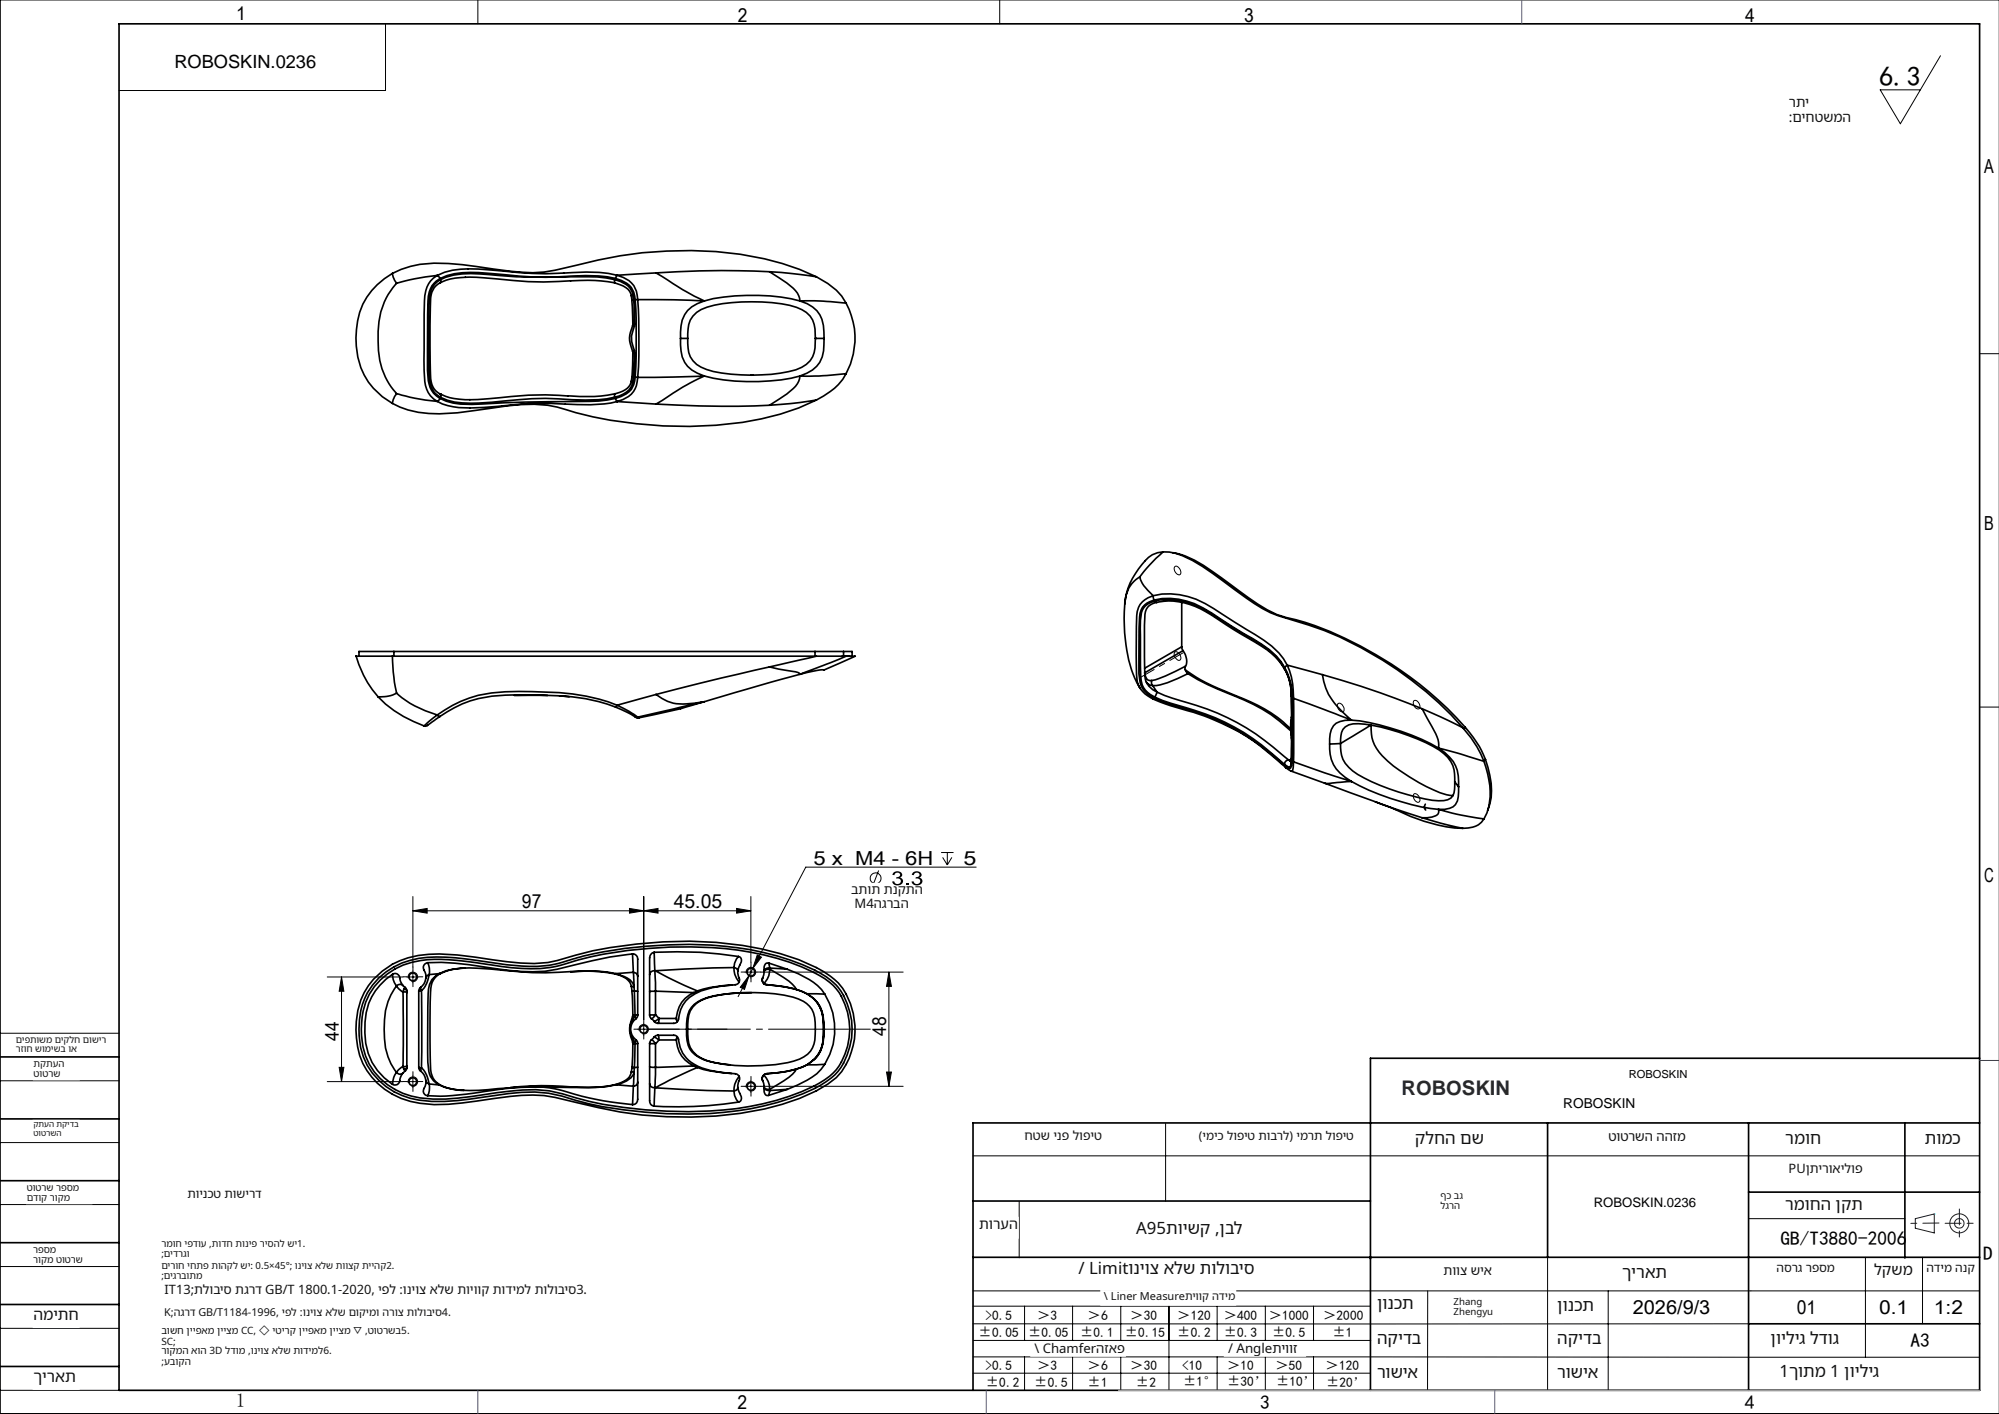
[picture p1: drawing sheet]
<svg xmlns="http://www.w3.org/2000/svg" width="420mm" height="297mm" viewBox="0 0 420 297" stroke-linecap="round" stroke-linejoin="round" font-family="sans-serif">
<g fill="none" stroke="#000" stroke-width=".21">
<path d="M100.4 0v5M210 0v5M420 0h-419.9v297h419.9M81 5v14h-56M407.7 11.7l-8.4 14.3-4.3-7.1h8.5M415.9 74.3h4.1M246.8 119.1a1 1 0 0 1 1.3 1v.1a.5 .5 0 0 1-.4 .6 .5 .5 0 0 1-.6-.4l-.4-.8zM246.8 137a1.04 1.04 0 0 1 1.3 1.2l-.1 .3a.59 .59 0 0 1-.6 .2 .59 .59 0 0 1-.4-.4l-.3-.8zM281.1 147.8a1.12 1.12 0 0 1 1.3 1.5 .85 .85 0 0 1-1.3-.7zM297 147.2a1.11 1.11 0 0 1 1.3 1.5 .83 .83 0 0 1-1.3-.7zM415.9 148.5h4.1M197.7 179.1h2.6"/>
<path d="M199 179.1v2.6M297 166.8a1 1 0 0 1 1.3 1.1v.4a.7 .7 0 0 1-.8 .1 .7 .7 0 0 1-.4-.6l-.2-.5zM86.7 191.3l3-.5v1zM86.7 191.3h71.1M86.7 188.3v14.8M132.3 190.8l3 .5-3 .5zM135.3 191.3l3-.5v1zM135.3 188.3v25.8M154.8 190.8l3 .5-3 .5zM157.8 188.3v13.8M184.6 182.8l-1.3 3.3M198 180.1l1 1.6"/>
<path d="M200 180.1l-1 1.6M205.1 182.1h-35.8l-14.2 27.2M0 217h25M68.8 205.2h15.9M71.8 205.2v22M71.8 205.2l.4 3h-.9zM85.5 205.2h2.5M85.8 205.5a1.01 1.01 0 0 1 .8-1.3 1.01 1.01 0 0 1 1.1 1.1 1.01 1.01 0 0 1-1.2 .9M86.7 203.9v2.5M134 216.2h2.5M134.3 216.5a1.01 1.01 0 0 1 .9-1.3 1.01 1.01 0 0 1 1.1 1.1 1.01 1.01 0 0 1-1.3 .9M135.3 214.9v2.5"/>
<path d="M156.5 204.2h2.5M156.8 204.4a1 1 0 0 1 .9-1.2 1 1 0 0 1 1.1 1.1 1 1 0 0 1-1.3 .9M157.4 204.9l-1 2.9-.9-.4zM157.8 202.9v2.6M159.1 200.6l.9 .4-1.8 2.4zM159.8 204.2h30M186.8 204.2v24M186.8 204.2l.5 3h-1zM0 227h25M0 240h25M68.8 227.2h15.9M71.3 224.2h.9l-.4 3z"/>
<path d="M85.5 227.2h2.5M85.8 227.4a1.01 1.01 0 0 1 .9-1.2 1.01 1.01 0 0 1 1.1 1.1 1.01 1.01 0 0 1-1.3 .9M86.7 226v2.5M156.5 228.2h2.5M156.8 228.5a1 1 0 0 1 .9-1.3 1 1 0 0 1 1.1 1.1 1 1 0 0 1-1.3 .9M157.8 226.9v2.5M159.8 228.2h30M186.3 225.2h1l-.5 3zM244.9 236v16.3M0 253h25M204.4 242.8h211.5M214.1 252.4v11.8"/>
<path d="M367.4 256h32.8M0 266h25M0 279h25M204.4 271.1h211.5M204.4 278.1h163M204.4 274.4h83.5M215.3 274.4v7.1M225.4 274.4v7.1M235.5 274.4v7.1M245.6 274.4v17.6M255.7 274.4v7.1M265.9 274.4v7.1"/>
<path d="M276 274.4v7.1M300 271.1l-.1 21M325.2 264.1v27.9M337.9 271.1v20.9M391.9 264.1v21M403.9 264.1v14M0 292h25M204.4 285l211.5 .1M204.4 288.4h83.5M204.5 281.5h83.5M215.3 285v7M225.4 285v7"/>
<path d="M235.5 285v7M255.7 285v7M265.9 285v7M276 285v7M287.9 292h128"/>
<circle cx="184" cy="184.5" r="1.14"/>
</g>
<g fill="none" stroke="#191924" stroke-width=".21">
<path d="M402.4 256l4-1v4l-4-1z"/>
<circle cx="411.7" cy="257" r="1"/>
<circle cx="411.7" cy="257" r="2"/>
</g>
<path d="M136.3 216.2h46.6" fill="none" stroke="#000" stroke-width=".21" stroke-dasharray="30.5 1.3 1.3 1.3" stroke-dashoffset="9.1"/>
<path d="M239.7 142.2l8.9-5.1" fill="none" stroke="#000" stroke-width=".21" stroke-dasharray="30.5 1.3 1.3 1.3" stroke-dashoffset="27.3"/>
<g fill="none" stroke="#000" stroke-width=".35">
<path d="M25 5h390.9v287h-390.9zM82.4 57.4l.2 .8 .7 1.3M82.4 57.4a20.5 20.5 0 0 1 11.8-2.1l5.9 .7a83.4 83.4 0 0 0 11.8 1.3l2.4-.2 2.3-.3a135.6 135.6 0 0 1 18.3-3.7 76.6 76.6 0 0 1 29.5 2.2l3.6 1.3 3.5 1.5M82.4 57.4a14.6 14.6 0 0 0-7.6 13.6 14.7 14.7 0 0 0 7.6 13.7M83.3 59.5a14.5 14.5 0 0 0-3.9 10.1 20.6 20.6 0 0 0 1.6 9.6l1.2 2 1.1 1.5M91.9 57.9a5.6 5.6 0 0 0-2.7 5.3l-.1 10.2a41.4 41.4 0 0 0 .3 7.6 5 5 0 0 0 2.5 3.3M91.9 57.9l.5 .6M91.9 57.9l-4.8 .7-3.8 .9M92.4 58.5a4.8 4.8 0 0 0-2.5 4.7l-.1 10.2a26 26 0 0 0 .6 8 4.5 4.5 0 0 0 2 2.3M92.6 58.7v.5a6.4 6.4 0 0 0-1.9 2.2l-.1 .5a163.1 163.1 0 0 0 0 18.3 3.5 3.5 0 0 0 1.9 2.6M92.6 58.7a14.4 14.4 0 0 1 8.2-1.2l1.9 .2a107 107 0 0 0 17.1 .4 32 32 0 0 1 9.4 .6M92.6 58.7a4.4 4.4 0 0 0-2.4 3.4 134 134 0 0 0-.1 16.5 4.9 4.9 0 0 0 2.5 4.9"/>
<path d="M97.8 58.2h2.3l4.4 .4a72.1 72.1 0 0 0 15.4 .4M97.8 58.2l-1.1 .1a9.8 9.8 0 0 0-4.2 1.1M119.9 59a31.9 31.9 0 0 1 9.3 .5M129.2 58.7v.6a9.5 9.5 0 0 1 3 1.8l.4 1M129.2 58.7a4.9 4.9 0 0 1 3.7 2.7l.1 .5M129.3 58.5a30 30 0 0 0-9.1-.5 81.1 81.1 0 0 1-16.8-.5 25 25 0 0 0-9.5 .4l-1.5 .6M129.3 58.5a5 5 0 0 1 3.8 2.8l.4 1.7M129.6 57.8a41.6 41.6 0 0 0-12.1-.4 121.3 121.3 0 0 1-17-.9h-1.9a15.8 15.8 0 0 0-6.7 1.4M129.6 57.8l-.3 .7M129.6 57.8a5.1 5.1 0 0 1 4.4 5.1M137.8 57.3l-8.2 .5M137.8 57.3l2.5 1.5a47.7 47.7 0 0 0 7.7 4.4"/>
<path d="M161.7 57.1l4.4 .3 5.4 .7M161.7 57.1l-3.2-.2a202 202 0 0 0-20.7 .4M161.7 57.1a20.1 20.1 0 0 1 5.8 4.5l.5 1 .1 .6M171.5 58.1a12.8 12.8 0 0 1 6.3 5.6M132.6 62.1l.2 1 .3-.1M132.8 63.1l.2 5h.3M132.8 79.1l-.2 1M132.8 79.1l.3 .1M132.9 73.8l.1 .4M133 74.1l-.2 5M133 68l-.1 .4M133 74.1h.3"/>
<path d="M133 61.9l-.4 .2M133 61.9l.1 1.1M133.1 63l.2 5.1M133.1 79.2l-.1 1M133.3 68.5l-.4-.2a6 6 0 0 0 0 5.6M133.3 68.5a5.6 5.6 0 0 0 0 5.2M133.3 73.7l-.4 .2M133.3 73.7v.4M133.3 74.1l-.2 5.1M133.3 68.1v.4M133.5 79.2a4.1 4.1 0 0 1-3 4.1l-1.2 .4M133.5 63l.2 3.9v7.9l-.2 4.4"/>
<path d="M133.5 79.2l.5 .1M134 62.9l.2 7.9v4l-.2 4.5M134 62.9l7.6 .1 6.4 .2M134 62.9l-.5 .1M134 79.3a5 5 0 0 1-4.4 5M143 71.1a8.6 8.6 0 0 0 1.5 5.8l.8 .8 2.7 1.3M143 71.1h1.5M144.5 71.1a5.7 5.7 0 0 1 2.8-6.1 26.5 26.5 0 0 1 10.6-1.6 25.1 25.1 0 0 1 10.6 1.6 5 5 0 0 1 2.8 5.1v1M144.5 71.1a5.9 5.9 0 0 0 1.9 5.4 11.7 11.7 0 0 0 5.2 1.8 41.1 41.1 0 0 0 15.6-.6 5.2 5.2 0 0 0 4.1-5.6v-1M148 63.2a6.1 6.1 0 0 0-5 6.6v1.3M148 79l-14 .3M148 79l-1.2 .5a80.5 80.5 0 0 0-9 5.4"/>
<path d="M148 63.2a43.3 43.3 0 0 1 20.1 0M148 79a43.3 43.3 0 0 0 20.1 0M157.8 78.8h.5M168.1 63.2a6.2 6.2 0 0 1 5 6.5v1.4M168.1 79a3.7 3.7 0 0 1-1.4 2.6l-1.4 1.2-3.6 2.3M168.1 63.2h4.8l4.9 .5M171.3 71.1h1.8M171.3 71.1h.1M173.1 71.1a8.2 8.2 0 0 1-1.5 5.8l-.9 .8-2.6 1.3M177.8 78.5l-1.5 .1a50.2 50.2 0 0 1-8.2 .4M177.8 63.7a15.4 15.4 0 0 1 0 14.8M177.8 78.5a13.1 13.1 0 0 1-6.3 5.5"/>
<path d="M83.3 82.7l1.9 .5a35.3 35.3 0 0 0 6.7 1.1M83.3 82.7l-.7 1.2-.2 .8M91.9 84.3a14.1 14.1 0 0 0 7.1 1.4l5.5-.3a75.3 75.3 0 0 1 16.8-.4 27.1 27.1 0 0 0 8.3-.7M92.4 83.7l-.5 .6M92.4 83.7a12.9 12.9 0 0 0 6.8 1.2l11.4-.4 8.9-.2a35.2 35.2 0 0 0 9.8-.6M92.5 82.8l.2 .1a13 13 0 0 0 6 1.1M92.5 82.8h.1M92.5 82.8l.1 .2v.5M119.4 83.2a76.2 76.2 0 0 0-16.7 .5l-4 .3M129.2 83.4a29.4 29.4 0 0 1-9 .6 74.6 74.6 0 0 0-16.8 .5 26.7 26.7 0 0 1-9.4-.4l-1.4-.6M129.2 82.7a30.5 30.5 0 0 1-9.8 .4M129.3 83.7l.3 .6"/>
<path d="M129.6 84.3l8.2 .6M132.6 80.1l-.1 .3a4.2 4.2 0 0 1-3.3 2.4v.6M132.6 80.1l.4 .1M133 80.2a4.5 4.5 0 0 1-3.8 3.2M137.8 84.9l13.8 .4 10.1-.2M171.5 84l-5.4 .8-4.4 .3M171.5 84a60.9 60.9 0 0 1-26.6 5.6 85.7 85.7 0 0 1-27.8-4.1 32 32 0 0 0-13.5 .2 60.3 60.3 0 0 1-13.5 1.2 17.5 17.5 0 0 1-7.7-2.2M244.4 115.9a5.4 5.4 0 0 0-4.4 2.6 15 15 0 0 0-3.7 8.3M244.4 115.9a32.9 32.9 0 0 0-4.9 5.2M244.4 115.9a11.5 11.5 0 0 1 6.1 1.8 112.1 112.1 0 0 1 11.4 8 26.1 26.1 0 0 0 9.9 4.6 76 76 0 0 1 35.5 22.6M246.4 116.1a17.7 17.7 0 0 1 8.3 3.9l5.7 4.2a40.9 40.9 0 0 0 7.9 4.9l2 .6a67.8 67.8 0 0 1 22 9.7 74.5 74.5 0 0 1 15.6 13.4M82.4 137.8h-7.6a22.9 22.9 0 0 0 4.6 8.6"/>
<path d="M82.4 137.8a41.2 41.2 0 0 0 .9 7.8M82.4 137.8h89.1M82.8 136.8h88.4M82.8 136.8h-7.4v1M82.8 136.8v1M171.2 136.8h6M171.2 136.8v1M171.5 137.8l-9.8 2.3M171.5 137.8h6.3M177 137.8h1.5M177.2 136.8h1.8v1M177.2 136.8v1"/>
<path d="M177.8 137.8l-9.7 3.8M177.8 137.8h1.8M179.7 137.8l-6.6 2.9M236.3 126.8a32.9 32.9 0 0 0 2.6 16.6l.5 .9M239.5 121.1l.3 1a8.7 8.7 0 0 0 2.5 3M239.5 121.1a6.6 6.6 0 0 0-3.2 5.7M242.3 125.1a15.8 15.8 0 0 1 12.7 2.7l6.8 4.4a25.1 25.1 0 0 1 7.9 6.2l.7 1.3M242.3 125.1l.2 .9M242.3 125.1a4.4 4.4 0 0 0-3.5 4.2v2.3a90.5 90.5 0 0 0 .1 11.6l.5 1.1M242.5 126a3.6 3.6 0 0 0-3.1 3.6l-.1 2.3a78.3 78.3 0 0 0 .2 11.4 4.8 4.8 0 0 0 3 3.3M242.5 126a14.2 14.2 0 0 1 10.3 1.7l8.5 5.4a24.9 24.9 0 0 1 7.9 5.9l.7 1.3M242.6 126.2l.4 .3a2.83 2.83 0 0 0-2.5 3.4v11.3a4.2 4.2 0 0 0 .5 2.4"/>
<path d="M242.6 126.2a14.8 14.8 0 0 1 11.6 2.5l6.7 4.3a25.1 25.1 0 0 1 8.2 6.1l.8 1.3M242.6 126.2a3.7 3.7 0 0 0-3 4.1v9.6a7.3 7.3 0 0 0 1 5.1l1 .8 1 .6M243 126.6a14.5 14.5 0 0 1 11.5 2.6l4.8 3.1 4.5 2.6a15.2 15.2 0 0 1 6.1 5.7M248.3 135.9l.3 .8M248.3 126.5v9.4M248.3 135.9l-7.8 4.5M248.6 136.7a3.1 3.1 0 0 1 .5 3.2M248.6 136.7l-8.1 4.7M249.1 139.9a28.5 28.5 0 0 1-7.1 3M249.1 139.9l-.1 .8 .6 .8M270.4 139.7l7.4 2M270.4 139.7a16 16 0 0 1 1.4 7"/>
<path d="M270.4 139.7l-.5 .6M79.4 146.4a24.9 24.9 0 0 0 9.7 6.1M83.3 145.6l1.1 .9a21.2 21.2 0 0 0 7.5 3.7M83.3 145.6a7.2 7.2 0 0 1-3.9 .8M89.1 152.5h.1M91.9 150.2l.5 .3M91.9 150.2l-2.8 2.3M92.4 150.5l-2.7 1.9-.6 .1M108.1 146.1h6.9M117.5 146.2l2.1 .1M129.3 148.5a39.8 39.8 0 0 0-14.6-2.5 82.6 82.6 0 0 0-11.3 .2 22.9 22.9 0 0 0-11 4.3M129.3 148.5l4.2 2.1"/>
<path d="M129.6 148.1a41.2 41.2 0 0 0-14.9-2.7 59.5 59.5 0 0 0-14.2 .6 25.1 25.1 0 0 0-8.6 4.2M129.6 148.1l-.3 .4M129.6 148.1l2.6 1.3 1.8 1.2M133.5 150.6l.7 .2-.2-.2M133.5 150.6h.5M137.8 145.9l-8.2 2.2M137.8 145.9a9.4 9.4 0 0 0 8.1 1.8l2.1-.3M148 147.4l-5 1.5-8.8 1.9M148 147.4l-14 3.2M161.7 140.1l-10.1 2.3-13.8 3.5M161.7 140.1l5.4 1a.93 .93 0 0 1 1 .5M168.1 141.6l-20.1 5.8"/>
<path d="M173 140.7h.1M173.1 140.7l-1.5 .1-3.5 .8M239.4 144.3a6.2 6.2 0 0 0 2.9 2.5M240.5 141.6l.4 1a.88 .88 0 0 0 1.1 .3M240.9 143.3l.7 .6 .6 .1M241.1 143.6l.2 .5 .9 .7 .9 .6M242 142.9l-.1 .6 .3 .5M242.2 144l.9 1.4M242.3 146.8a64.9 64.9 0 0 0 9.6 3.2 44.7 44.7 0 0 1 17.4 10.5l.9 .7M242.3 146.8h.1M242.5 146.6l4.8 1.7a50.3 50.3 0 0 1 22.6 12.5M242.5 146.6l-.2 .2"/>
<path d="M242.6 146.4l3.4 1.3a53.9 53.9 0 0 1 17.2 7.4l1.8 1.4 4.9 4M243.1 145.4l3.2 1.2a56.2 56.2 0 0 1 17.5 7.6l7 5.5M243.1 145.4l-.5 1M249 140.6a34.5 34.5 0 0 0 9.5 5.1 33.4 33.4 0 0 1 12.4 7.1l.3 .3M249.6 141.5a17.5 17.5 0 0 1-7.4 2.5M249.6 141.5a75.2 75.2 0 0 0 11.9 5.6 32.2 32.2 0 0 1 9.7 6.4M269.9 140.4l1.1 2.7 .3 2.2M269.9 140.4v.2M269.9 140.6a10.2 10.2 0 0 1 1.4 4.7M269.9 140.6h.1M269.9 140.3l.6 1 .6 1.9 .3 3.2M270.8 159.7a.85 .85 0 0 0-.9 .8"/>
<path d="M270.8 159.7l.5 .4M270.8 159.7l.5 .2M271.3 145.3v.9M271.3 145.3h.1M271.3 146.2l.1 4.6M271.3 159.3v.8M271.3 145.3l.1 1M271.3 146.2l.1 .1M271.3 159.3l.1 .2M271.4 150.7a12.4 12.4 0 0 0 0 4.4M271.4 155l-.1 4.3M271.4 146.3v4.2"/>
<path d="M271.4 150.7v.1M271.4 159.5l-.1 .7M271.4 150.4v.3M271.4 155.1v4.4M271.4 150.8l-.2 1.3 .2 3M271.4 159.7a2 2 0 0 1-.4 1.7l-.6-.2-.5-.4M271.4 146.4v13.3M271.4 146.4l.4 .3M271.4 159.7l.4 .3M271.8 146.7l12.2 4.6M271.8 146.7v13.3M277.8 141.7a188 188 0 0 1 21 7.2"/>
<path d="M277.8 141.7a14 14 0 0 0 5.2 8.7l1 .9M279.4 156.3a7.4 7.4 0 0 0 3.2 7l1.4 .8M281.7 156.2a6 6 0 0 1 .5-3 3.4 3.4 0 0 1 3.2-1.2 42.7 42.7 0 0 1 17 5.5 6.5 6.5 0 0 1 3.2 6.7M281.7 156.2l-2.3 .1M281.7 156.2l6.4-3.9a8.4 8.4 0 0 0 3.5 7.6 37.8 37.8 0 0 0 12.3 7l1.4 .2M281.7 156.2a6.3 6.3 0 0 0 3.6 6.5 47 47 0 0 0 17 5.5 2.76 2.76 0 0 0 3.2-1.7l.1-2.3M284 151.3a48.9 48.9 0 0 1 18.2 5.8M284 151.3a4.5 4.5 0 0 0-3.8 1.1 5.9 5.9 0 0 0-.8 3.9M298.8 148.9l8.5 4M298.8 148.9l1.1 2a14.5 14.5 0 0 1 2.4 5.1l-.1 1.1M302.2 157.1l9.6 2.8M302.2 157.1a7.9 7.9 0 0 1 4.3 8.2"/>
<path d="M307.3 152.9a22.1 22.1 0 0 1 4.5 7M307.9 152.8l2.9 4 1.3 2.7M307.9 152.8l-.4 .2M311.8 159.9a16.2 16.2 0 0 1 .6 10.8l-.6 1.3M312.1 159.5a15.2 15.2 0 0 1 .5 10.6v.1M312.1 159.5l-.4 .3M269.9 160.8l.3 .4M270.2 161.2l1.1 .7M271.3 162l7 2.5M271.3 160.1l-.1 .3M271.3 160.1v.1M271.3 160.2l-.3 .9a1.32 1.32 0 0 1-1.1-.6"/>
<path d="M271.8 160l12.2 4.1M271.8 160l-.2 1.8-.3 .1M278.3 164.5l14.6 5.4a41.6 41.6 0 0 0 12.7 4l1.7 .1M284 164.1a52.2 52.2 0 0 0 18.2 5.9M284 164.1l-4.9 .5-.8-.1M289 168.4l9.8 3.4M298.8 171.8l3.8 1.1 4.7 1.1M299.5 168.9l-.2 .6 .2 .6M302.2 170l1.2 .3a58.1 58.1 0 0 0 8.4 1.7M302.2 170a1.03 1.03 0 0 1-.5 1.3l-.9 .3-2 .2M305.6 164.2l.9 1.1M306.5 165.3a6.2 6.2 0 0 1-.7 3.7 4.1 4.1 0 0 1-3.6 1"/>
<path d="M311.8 172a4.6 4.6 0 0 1-4.5 2M78.5 205.7a17.3 17.3 0 0 1 13.8-5.3 132.7 132.7 0 0 1 14.2 1.6 26.2 26.2 0 0 0 12.5-.8 88.7 88.7 0 0 1 41-1.9 39.2 39.2 0 0 1 14.4 5.7 13.5 13.5 0 0 1 5.2 11.8 15.2 15.2 0 0 1-3.9 9.5 30.3 30.3 0 0 1-11.3 5.6 82.5 82.5 0 0 1-43.2-.3 29.9 29.9 0 0 0-14-1.3l-3.5 .4a78 78 0 0 1-12.5 1.3 16.8 16.8 0 0 1-13.1-5.8 14.6 14.6 0 0 1-3.3-9.9 14.9 14.9 0 0 1 3.7-10.6zM79.6 205.4a17.9 17.9 0 0 1 14-4.4l6.5 .7a59.1 59.1 0 0 0 14.4 1.1 32.1 32.1 0 0 0 6.7-1.6 74.4 74.4 0 0 1 19.1-2.7 67.4 67.4 0 0 1 28.3 4.1 17.7 17.7 0 0 1 7.5 4.8 14.6 14.6 0 0 1-.7 18.3 24.6 24.6 0 0 1-9.5 5 70 70 0 0 1-25.8 3.2 76.5 76.5 0 0 1-22.1-3.7 29.8 29.8 0 0 0-13.8-.1l-2.8 .4a38.1 38.1 0 0 1-15.3 .2 14.2 14.2 0 0 1-10.7-14.6 14.3 14.3 0 0 1 4.2-10.7zM79.9 205.8a16.9 16.9 0 0 1 12.7-4.3 158.6 158.6 0 0 1 14.9 1.8 28.1 28.1 0 0 0 14.1-1.7l1.7-.4a90.2 90.2 0 0 1 34.5-1.2 39.5 39.5 0 0 1 16.5 6.3 12.5 12.5 0 0 1 4.2 9.9 12.4 12.4 0 0 1-5.2 10.6 48.6 48.6 0 0 1-21.3 6.3 92.6 92.6 0 0 1-31-2.5 26.6 26.6 0 0 0-13.9-1.4l-5.5 .7a37.9 37.9 0 0 1-15.2 .3 13.7 13.7 0 0 1-10.5-14.1 14 14 0 0 1 4-10.3zM82.5 204.6a1.04 1.04 0 0 1 1.1 .1 1.04 1.04 0 0 1 .4 1l.5 1.1 .6 .6M82.5 204.6a12.8 12.8 0 0 0-5.8 12.3 12.5 12.5 0 0 0 5.8 10.8M82.5 204.6a3.9 3.9 0 0 0 .8 2.5M83.3 207.1a13.4 13.4 0 0 0-2.6 9.1 13.4 13.4 0 0 0 2.6 9M83.3 207.1l1.4 1.3M84.7 208.4v15.6M84.7 208.4l.5-.1 .3 .2M84.7 207a.95 .95 0 0 0-1.4 .1"/>
<path d="M84.8 207.8l-.1 .6M84.8 207.8a.47 .47 0 0 1 .7 .4M85.1 207.4l.3 .5 .1 .3M85.1 207.4l-.3 .4M85.5 208.2v16M88 208.2v16M88.4 207.4l-.3 .3-.1 .5M88.4 207.4l.1 .7M88.5 208.1v16.2M88.5 208.1l-.5 .1M89.9 202.2a1.14 1.14 0 0 0-1 .8 1.14 1.14 0 0 0 .4 1.2 2.86 2.86 0 0 1-.9 3.2M89.9 202.2l.3 1.1v1.4"/>
<path d="M90.2 204.7l-.4 .2-.3 .6M90.2 204.7l-.3 1.2a4.2 4.2 0 0 1-1.4 2.2M92.3 204.5a16.9 16.9 0 0 1 8.1-1.1l5.6 .4a71 71 0 0 0 14.3 .3 29.9 29.9 0 0 1 9.1 .4M92.3 204.5a4.1 4.1 0 0 0-2.3 4.2l-.1 2.8a101.4 101.4 0 0 0 .2 13.5 3.8 3.8 0 0 0 2.2 2.9M92.3 204.5h.2M92.3 204.5l-2.1 .2M92.5 204.5a4 4 0 0 0-2 4 137.7 137.7 0 0 0 .1 16.9 3.6 3.6 0 0 0 1.9 2.5M92.5 204.5h.1M97.7 203.3l-1 .1a9.6 9.6 0 0 0-4.2 1.1M119.9 204.1a23 23 0 0 1 11.1 1.1 2.63 2.63 0 0 1 1.6 2M129.4 204.5a5.9 5.9 0 0 1 3.5 1.9l.3 .8M129.4 204.5l-.1 .1"/>
<path d="M132.6 207.2l.2 1h.5M132.8 208.2l.2 5h.4M132.9 200.4a1.03 1.03 0 0 1 1.1 1.1v11.7M132.9 200.4a71.4 71.4 0 0 0-12.1 2.3 34.2 34.2 0 0 1-16.8 .7 72.2 72.2 0 0 0-14.1-1.2M132.9 200.4l.2 3.8M132.9 218.9l.1 .3M133 219.2l-.2 5M133 213.1l-.1 .4M133 219.2h.4M133.1 204.2a.9 .9 0 0 1 .9 .9M133.1 204.2l.1 3M133.1 204.2l-3.7 .3"/>
<path d="M133.2 207.2h-.6M133.2 207.2l.1 1M133.3 208.2h.7M133.3 208.2l.1 5M133.4 213.4h-.4a5.7 5.7 0 0 0 .1 5.6h.3M133.4 213.4a4.3 4.3 0 0 0 0 5.6M133.4 213.4l.2 .6M133.4 219v.2M133.4 213.2h.6M133.4 219.2l-.1 5M133.4 213.2v.2M133.6 218.4l.3 .5 .1 .3"/>
<path d="M133.6 214a2.77 2.77 0 0 0 0 4.4M133.6 218.4l-.2 .6M134 219.2v11.7a1.03 1.03 0 0 1-1.1 1.1M134 213.2l-.1 .3-.3 .5M134 219.2h-.6M136.5 219.2v12a1.05 1.05 0 0 0 .9 1.1M136.5 213.2l.4 .8M136.5 219.2h1.2M136.5 213.2h1.2M136.9 218.4l-.4 .8M136.9 214l.5 .6M136.9 218.4l.8 .8"/>
<path d="M137.4 217.8l-.5 .6M137.4 200a81.3 81.3 0 0 1 17.8 .9M137.4 200v.1a1.13 1.13 0 0 0-.9 1.1v12M137.4 214.6l.9 .3M137.4 200l.2 3.9M137.4 217.8l1.1 .6M137.6 203.9a.93 .93 0 0 0-1.1 .8M137.6 203.9l.1 4.3M137.6 203.9h.1M137.7 203.9l5 2.5 3.8 1.7M137.7 208.2l-1.2 .1M137.7 208.2l8.1 .3"/>
<path d="M137.7 208.2v5M137.7 213.2l.8 .7M137.7 219.2v5M137.7 213.2l-.8 .8M138.3 217.4h3.3a1.15 1.15 0 0 1 1 1.4 6.9 6.9 0 0 0 4.9 5.5 32.2 32.2 0 0 0 7.3 1.3 1.09 1.09 0 0 1 .4 1.7 3.7 3.7 0 0 0 .6 3.1 .8 .8 0 0 1-.6 1.1M138.3 217.4l-.4 .1-.5 .3M138.3 217.4l.2 1M138.5 213.9h3.6M138.5 218.4h3.6M138.5 218.4l-.8 .8M138.5 213.9l-.2 1M138.5 213.9l-1.1 .7"/>
<path d="M142.1 218.4a6.2 6.2 0 0 0 3.7 5.5M142.1 213.9l.2 .7M142.3 217.8l-.2 .6M144.3 216.2h.2M144.5 216.2a5.7 5.7 0 0 0 2.8 6 16.5 16.5 0 0 0 6.1 1.5M145.8 208.5a6.1 6.1 0 0 0-3.7 5.4M145.9 211a9.1 9.1 0 0 1 4.1-1.8 38.4 38.4 0 0 1 17.7 .6 5 5 0 0 1 3.6 5v1.4a7.3 7.3 0 0 1-1 4.6 7.6 7.6 0 0 1-4.8 2.4 40 40 0 0 1-17.5-.6 5.1 5.1 0 0 1-3.7-5.1 13.1 13.1 0 0 1 .5-5.2zM146.5 208.1l-.7 .4M153.8 206.9a24.5 24.5 0 0 0-7.3 1.2M154.2 203.2l-10.5 .3-6 .4M154.2 203.2a.85 .85 0 0 1 .8 .8M154.2 203.2a4.4 4.4 0 0 0 1.1 3.1"/>
<path d="M155.2 200.9a.81 .81 0 0 1 .6 1.1 3.4 3.4 0 0 0-.4 3.7 1.03 1.03 0 0 1-1.1 1.2 17.8 17.8 0 0 0-9.4 2.6 6.9 6.9 0 0 0-2.4 4.9l-.5 .4-.3 .1h-3.4M155.2 200.9l-.9 1.4-.1 .9M157.9 208.5a25.5 25.5 0 0 0-10.6 1.6 5 5 0 0 0-2.8 5.1v1M160.2 205.4a.95 .95 0 0 0 .3 1.2M160.5 206.6l.6 .2M161.1 206.8a21.1 21.1 0 0 1 8.9 2.2 6.9 6.9 0 0 1 3 6.3v.9M161.1 206.8h.1M161.1 206.8l2.7 .3 3.5 .7M161.5 202.3l.2 1M161.5 202.3h-.1a.73 .73 0 0 0-.9 .8v1.6a1.88 1.88 0 0 0 0 1.9l.6 .2M161.5 202.3l3.9 1.3M161.7 203.5a20.1 20.1 0 0 1 5.4 3.9l.2 .4"/>
<path d="M161.7 203.3v.2M161.7 203.3l3.7 .3M161.7 203.3a.99 .99 0 0 0-1.2 .7M161.7 203.5a.99 .99 0 0 0-1.2 .7M161.7 203.5a3.8 3.8 0 0 1-1.2 3.1M165.4 203.6a17.4 17.4 0 0 1 7.2 4.3l.7 .9M167.3 207.8l2.2 .9M169.5 208.7l3.8 .1M169.5 208.7l1.4 1M170.9 209.7a7.6 7.6 0 0 1 2.2 6.5M170.9 209.7a6.6 6.6 0 0 1 2.1 4.9v1.6M173 216.2a7.4 7.4 0 0 1-4.2 7.8 22.1 22.1 0 0 1-7.7 1.5"/>
<path d="M173 216.2a8.3 8.3 0 0 1-1.4 5.8l-.7 .7M173 216.2h.1M173.1 216.2a7.6 7.6 0 0 1-2.2 6.5M173.3 208.8a14 14 0 0 1 0 14.8M0 222h25M0 235h25M83.3 225.2a4.2 4.2 0 0 0-.8 2.5M83.3 225.2a.92 .92 0 0 0 1.4 .2M84.7 224l-1 .7-.4 .5M84.7 224l.1 .6M84.8 224.6l.3 .4M85.1 225a3.1 3.1 0 0 0-1.2 2.3 .97 .97 0 0 1-1.4 .4"/>
<path d="M85.5 224.2l-.1 .3-.3 .5M85.5 224.2a.47 .47 0 0 1-.7 .4M85.5 223.9l-.4 .1h-.4M88 224.2l.1 .4 .3 .4M88 224.2l.5 .1M88.4 225a2.95 2.95 0 0 1 .6 3.9 .96 .96 0 0 0 .9 1.2M88.5 224.3l.5 .5 .7 1.1 .5 1.8M88.5 224.3l-.2 .5 .1 .2M89.5 226.9l.1 .4 .6 .4M89.9 230.1a63.9 63.9 0 0 0 13.6-1.1 38.2 38.2 0 0 1 13.8-.2l1.3 .4a63.9 63.9 0 0 0 14.3 2.8M90.2 227.7v1.4l-.3 1M90.2 227.7l2.1 .2"/>
<path d="M92.3 227.9h.2M92.5 227.9a11.2 11.2 0 0 0 5 1.1M129.2 227.8a32.9 32.9 0 0 1-10.9 .4 60.9 60.9 0 0 0-11.1 .2M129.4 227.9a35.3 35.3 0 0 1-9.5 .5l-3.8-.1a123.8 123.8 0 0 0-15.5 .7l-2 .1a14.4 14.4 0 0 1-6.3-1.2M129.4 227.9l3.7 .2M132.6 225.2v.3a4.2 4.2 0 0 1-3.3 2.3l.1 .1M132.6 225.2h.6M133.1 228.1l-.2 3.9M133.2 225.2l-.1 2.9M133.2 225.2a3.4 3.4 0 0 1-2.6 2.3l-1.2 .4M133.3 224.2h-.5l-.2 1M133.3 224.2l-.1 1"/>
<path d="M134 227.3a.9 .9 0 0 1-.9 .8M134 224.2h-.7M136.5 227.6a.93 .93 0 0 0 1.1 .9M136.5 224.1l1.2 .1M137.6 228.5l-.2 3.8M137.6 228.5h.1M137.7 228.5l11 .6 5.5 .1M137.7 224.2l-.1 4.3M145.8 223.9l-8.1 .3M145.8 223.9l.7 .3M146.5 224.2l-5.9 2.7-2.9 1.6M146.5 224.2a25.9 25.9 0 0 0 7.2 1.3"/>
<path d="M154.2 229.2l.1 .9 .9 1.4M155 228.4a.85 .85 0 0 1-.8 .8M155.2 231.5a83.9 83.9 0 0 1-17.8 .8M155.3 226.1a4.5 4.5 0 0 0-1.1 3.1M160.2 227l.3 1.3a1.78 1.78 0 0 0 .5 1.8h.5M160.5 225.8l-.1 .1a.94 .94 0 0 0-.2 1.1M160.5 225.8a4.2 4.2 0 0 1 1.2 3M160.5 228.3a.99 .99 0 0 0 1.2 .8M160.5 228.2a.94 .94 0 0 0 1.2 .6M161.1 225.5a1.05 1.05 0 0 0-.9 1.5M161.1 225.5h.1M161.1 225.5l-.6 .3"/>
<path d="M161.7 228.8v.3M161.7 229.1l-.2 1M165.4 228.8l-3.7 .3M165.4 228.8l-3.9 1.3M167.3 224.6a6.3 6.3 0 0 1-2.7 2.4l-2.9 1.8M167.3 224.6l-2 .4-4.2 .5M169.5 223.7l-2.2 .9M170.9 222.7l-1.4 1M173.3 223.6l-3.8 .1M173.3 223.6a8.8 8.8 0 0 1-3.7 3.3l-4.2 1.9M325.2 235.9v28.2M367.4 235.9v56.1"/>
<path d="M400.2 235.9v28.3M415.9 235.9h-211.5v56.1M415.9 222.3h-128v69.7M0 248h25M204.4 252.3h83.5M367.4 250.4h48.5M0 261h25M0 274h25M204.4 264.1h211.5M367.4 278.1h48.5M0 287h25"/>
<circle cx="86.7" cy="205.2" r=".83"/>
<circle cx="135.2" cy="216.2" r=".83"/>
<circle cx="157.8" cy="204.2" r=".82"/>
<circle cx="86.7" cy="227.2" r=".83"/>
<circle cx="157.8" cy="228.2" r=".82"/>
</g>
<path d="M407.4 256.9l-5.9 .1M408.7 256.9h6M411.7 253.9v6" fill="none" stroke="#191924" stroke-width=".21" stroke-dasharray="6.3 1.3 1.3 1.3" stroke-dashoffset="3"/>
<path d="M235 292h180.9" fill="none" stroke="#c0c0c0" stroke-width=".21"/>
<path d="M319.7 0v5M415.9 222.7h4.1M100.4 292v5M207.2 292v5M314 292v5" fill="none" stroke="#00f" stroke-width=".21"/>
<path d="M406.4 255h.1" fill="none" stroke="#0ff" stroke-width=".21"/>
<g fill="none" stroke="#000" stroke-width=".21" stroke-dasharray="30.5 1.3 1.3 1.3">
<path d="M85.5 205.2h-.8M86.8 203.9v-.8M86.8 206.4v.8M88 205.2h.8M134 216.2h-.8M135.3 214.9v-.8M135.3 217.4v.8M156.5 204.2h-.8M157.8 202.9v-.8M157.8 205.4v.8M159 204.2h.9M85.5 227.2h-.8"/>
<path d="M86.8 225.9v-.8M86.8 228.4v.8M88 227.2h.8M156.5 228.2h-.8M157.8 226.9v-.8M157.8 229.4v.8M159 228.2h.9"/>
</g>
<path d="M136.5 216.2h16.3" fill="none" stroke="#000" stroke-width=".21" stroke-dasharray="30.5 1.3 1.3 1.3" stroke-dashoffset="24.3"/>
<g fill="#000">
<path d="M135.3 191.3l3-.5v1zM154.8 190.8l3 .5-3 .5zM86.7 191.3l3-.5v1zM132.3 190.8l3 .5-3 .5z"/>
<path d="M157.4 204.9l-1.9 2.5 .9 .4zM159.1 200.6l-.9 2.8 1.8-2.4z"/>
<path d="M186.8 204.2l.5 3h-1zM186.3 225.2h1l-.5 3zM71.8 205.2l.4 3h-.9zM71.3 224.2h.9l-.4 3z"/>
<circle cx="173" cy="216.2" r=".17"/>
</g>
<g fill="#fff" stroke="#fff" stroke-width=".35">
<path d="M36.7 9.6h31v5.9h-31z"/>
<path d="M334.9 250.2h22.4v4.3h-22.4z"/>
<path d="M178.8 185.6h18.4v5.7h-18.4z"/>
<path d="M39.4 249.6h15.6v4.8h-15.6z"/>
<path d="M33.9 260.2h31.4v4.2h-31.4z"/>
<path d="M33.9 264.9h56v4.3h-56z"/>
<path d="M33.9 269.7h90.2v4.2h-90.2z"/>
<path d="M33.9 274.4h61.5v4.3h-61.5z"/>
<path d="M33.9 278.5h54.1v4.4h-54.1z"/>
<path d="M33.9 282.7h37v4.5h-37z"/>
<path d="M375.9 20.2h17.4v6h-17.4z"/>
<path d="M5.6 248.5h13.6v4.3h-13.6z"/>
<path d="M7 274.5h9.6v4.3h-9.6z"/>
<path d="M7 287.5h9.6v4.3h-9.6z"/>
<path d="M7 261.5h10.9v4.2h-10.9z"/>
<path d="M3.3 217.4h19.1v4.2h-19.1z"/>
<path d="M7 235.4h9.6v4.2h-9.6z"/>
<path d="M7.1 222.5h9.5v4.2h-9.5z"/>
<path d="M302.7 250.2h8.1v4.3h-8.1z"/>
<path d="M375.1 244.2h16.3v4.3h-16.3z"/>
<path d="M404.4 237.3h8.2v4.2h-8.2z"/>
<path d="M215.3 237.3h16.3v4.2h-16.3z"/>
<path d="M251.9 237.3h32.6v4.2h-32.6z"/>
<path d="M205.7 255.8h8.2v4.2h-8.2z"/>
<path d="M237.8 256.2h26.5v4.2h-26.5z"/>
<path d="M375.1 237.3h16.3v4.3h-16.3z"/>
<path d="M337.9 237.3h16.3v4.3h-16.3z"/>
<path d="M342.2 224.2h50.8v4.4h-50.8z"/>
<path d="M297.3 237.3h16.3v4.2h-16.3z"/>
<path d="M404.8 265.2h10.2v4.2h-10.2z"/>
<path d="M393.7 265.2h8.2v4.2h-8.2z"/>
<path d="M289.3 272h10.2v4.2h-10.2z"/>
<path d="M303.3 265.5h10.2v4.2h-10.2z"/>
<path d="M289.3 279.5h10.2v4.2h-10.2z"/>
<path d="M327.2 286.5h10.2v4.3h-10.2z"/>
<path d="M373 286.3h36.6v4.2h-36.6z"/>
<path d="M327.2 279.4h10.2v4.2h-10.2z"/>
<path d="M373.2 265.2h12.3v4.2h-12.3z"/>
<path d="M289.3 286.6h10.2v4.2h-10.2z"/>
<path d="M305.4 272.5h12.2v4.3h-12.2z"/>
<path d="M231.3 271.1h28.3v3h-28.3z"/>
<path d="M216.6 281.9h19.8v2.9h-19.8z"/>
<path d="M257.3 281.9h16.9v2.9h-16.9z"/>
<path d="M225.7 264.7h39.5v5.2h-39.5z"/>
<path d="M372 279.5h16.3v4.2h-16.3z"/>
<path d="M340.8 265.5h10.2v4.2h-10.2z"/>
<path d="M327.2 272.5h10.2v4.3h-10.2z"/>
<path d="M375.1 251.4h16.3v4.2h-16.3z"/>
<path d="M328.5 229.2h78.3v4.4h-78.3z"/>
<path d="M342.2 223.6h51.5v3.6h-51.5z"/>
</g>
<text font-size="5.8" x="394.8" y="18">6.3</text>
<text font-size="4.5" x="187.2" y="185.9">3.3</text>
<text font-size="4.2" fill="#1f2633" x="294.5" y="230">ROBOSKIN</text>
<g font-size="4.1">
<text x="49.6" y="4.3">1</text>
<text x="155.1" y="4.6">2</text>
<text x="261.4" y="4.6">3</text>
<text x="366.6" y="4.6">4</text>
<text x="416.9" y="36.3">A</text>
<text x="416.9" y="111.3">B</text>
<text x="170.9" y="181.7">5 x M4 - 6H</text>
<text x="202.4" y="181.7">5</text>
<text x="416.9" y="185.3">C</text>
<text x="109.7" y="190.7">97</text>
<text x="141.6" y="190.7">45.05</text>
<text x="71.2" y="218.6" transform="rotate(-90 71.2 218.6)">44</text>
<text x="186.2" y="217.5" transform="rotate(-90 186.2 217.5)">48</text>
<text x="374.1" y="261.4">GB/T3880-2006</text>
<text x="416.7" y="264.6">D</text>
<text x="343.1" y="276">2026/9/3</text>
<text x="377.5" y="276">01</text>
<text x="394.8" y="276">0.1</text>
<text x="406.3" y="276">1:2</text>
<text x="401.4" y="283">A3</text>
<text x="49.6" y="295.6">1</text>
<text x="154.9" y="296">2</text>
<text x="264.7" y="296">3</text>
<text x="366.6" y="296">4</text>
</g>
<text font-size="3.8" x="36.7" y="14.2">ROBOSKIN.0236</text>
<g font-size="3.5" fill="#111">
<text x="297.3" y="240.2">קלחה םש</text>
<text x="375.1" y="240.2">רמוח</text>
<text x="404.4" y="240.2">תומכ</text>
<text x="375.1" y="254.2">רמוחה ןקת</text>
<text x="238.7" y="259.1">A95תוישק ,ןבל</text>
<text x="226.6" y="267.6">/ Limitוניוצ אלש תולוביס</text>
<text x="340.8" y="268.4">ךיראת</text>
<text x="289.3" y="274.9">ןונכת</text>
<text x="327.2" y="275.4">ןונכת</text>
<text x="289.3" y="282.4">הקידב</text>
<text x="327.2" y="282.3">הקידב</text>
<text x="372" y="282.4">ןויליג לדוג</text>
<text x="289.3" y="289.5">רושיא</text>
<text x="327.2" y="289.4">רושיא</text>
<text x="373.9" y="289.2">1ךותמ 1 ןויליג</text>
</g>
<g font-size="3.3" fill="#111">
<text x="7" y="277.2">המיתח</text>
<text x="7" y="290.3">ךיראת</text>
</g>
<text font-size="3.2" fill="#111" x="393.7" y="267.8">לקשמ</text>
<text font-size="3" fill="#111" x="205.7" y="258.2">תורעה</text>
<g font-size="2.9" fill="#111">
<text x="375.9" y="22.5">רתי</text>
<text x="375.9" y="25.6">:</text>
<text x="376.6" y="25.6">םיחטשמה</text>
</g>
<text font-size="2.9" x="328.5" y="232.7">ROBOSKIN</text>
<g font-size="2.8" fill="#111">
<text x="337.9" y="239.6">טוטרשה ההזמ</text>
<text x="217.4" y="284.1">\ Chamferהזאפ</text>
<text x="258" y="284.2">/ Angleתיווז</text>
</g>
<g font-size="2.8">
<text x="334.9" y="253.6">ROBOSKIN.0236</text>
<text x="205.6" y="280.8">±0.05</text>
<text x="207" y="277.2">&gt;0.5</text>
<text x="216" y="280.8">±0.05</text>
<text x="217.9" y="277.2">＞3</text>
<text x="227" y="280.8">±0.1</text>
<text x="228.5" y="277.2">＞6</text>
<text x="236.3" y="280.8">±0.15</text>
<text x="237.5" y="277.2">＞30</text>
<text x="247.4" y="280.8">±0.2</text>
<text x="247.4" y="277.2">＞120</text>
<text x="257.1" y="280.8">±0.3</text>
<text x="257.1" y="277.2">＞400</text>
<text x="266.6" y="277.2">＞1000</text>
<text x="267.3" y="280.8">±0.5</text>
<text x="278" y="277.2">＞2000</text>
<text x="279.9" y="280.8">±1</text>
<text x="207" y="287.8">&gt;0.5</text>
<text x="217.9" y="287.8">＞3</text>
<text x="228.5" y="287.8">＞6</text>
<text x="237.5" y="287.8">＞30</text>
<text x="248.4" y="287.8">&lt;10</text>
<text x="257.8" y="287.8">＞10</text>
<text x="268" y="287.8">＞50</text>
<text x="278.5" y="287.8">＞120</text>
<text x="207.1" y="291.3">±0.2</text>
<text x="217.3" y="291.3">±0.5</text>
<text x="228.5" y="291.3">±1</text>
<text x="238.7" y="291.3">±2</text>
<text x="248.6" y="291.1">±1°</text>
<text x="257.8" y="291.1">±30’</text>
<text x="268.1" y="291.1">±10’</text>
<text x="278.6" y="291.2">±20’</text>
</g>
<g font-size="2.7" fill="#111">
<text x="178.8" y="187.9">בתות תנקתה</text>
<text x="179.6" y="190.7">M4הגרבה</text>
<text x="375.8" y="246.4">PUןתירואילופ</text>
<text x="303.3" y="267.7">תווצ שיא</text>
<text x="34.6" y="271.9">IT13;תלוביס תגרד GB/T 1800.1-2020, יפל :וניוצ אלש תויווק תודימל תולוביס3.</text>
</g>
<g font-size="2.6" fill="#111">
<text x="215.3" y="239.5">חטש ינפ לופיט</text>
<text x="39.4" y="251.7">תוינכט תושירד</text>
</g>
<g font-size="2.5" fill="#111">
<text x="251.9" y="239.4">)ימיכ לופיט תוברל( ימרת לופיט</text>
<text x="373.2" y="267.3">הסרג רפסמ</text>
<text x="404.8" y="267.3">הדימ הנק</text>
</g>
<text font-size="2.3" x="342.2" y="226.5">ROBOSKIN</text>
<g font-size="2.3" fill="#111">
<text x="231.9" y="273">\ Liner Measureתיווק הדימ</text>
<text x="34.5" y="276.3">K;הגרד GB/T1184-1996, יפל :וניוצ אלש םוקימו הרוצ תולוביס4.</text>
</g>
<g font-size="2.1" fill="#111">
<text x="33.9" y="280.2">בושח ןייפאמ ןייצמ CC, ◇ יטירק ןייפאמ ןייצמ ▽ ,טוטרשב5.</text>
<text x="33.9" y="284.5">רוקמה אוה 3D לדומ ,וניוצ אלש תודימל6.</text>
<text x="33.9" y="282.4">SC;</text>
<text x="33.9" y="286.7">;</text>
<text x="34.5" y="286.7">עבוקה</text>
</g>
<g font-size="2" fill="#111">
<text x="3.3" y="219">םיפתושמ םיקלח םושיר</text>
<text x="3.3" y="221">רזוח שומישב וא</text>
<text x="7.1" y="224.2">תקתעה</text>
<text x="7.1" y="226.3">טוטרש</text>
<text x="5.6" y="250.2">טוטרש רפסמ</text>
<text x="302.7" y="251.9">ףכ בג</text>
<text x="5.6" y="252.3">םדוק רוקמ</text>
<text x="302.7" y="254">לגרה</text>
<text x="7" y="263.1">רפסמ</text>
<text x="33.9" y="261.8">רמוח יפדוע ,תודח תוניפ ריסהל שי1.</text>
<text x="33.9" y="264">;</text>
<text x="34.4" y="264">םידרגו</text>
<text x="7" y="265.3">רוקמ טוטרש</text>
<text x="33.9" y="266.6">םירוח יחתפ תוהקל שי: 0.5×45°; וניוצ אלש תווצק תייהק2.</text>
<text x="33.9" y="268.7">;</text>
<text x="34.4" y="268.7">םיגרבותמ</text>
<text x="305.4" y="274.2">Zhang</text>
<text x="305.4" y="276.3">Zhengyu</text>
</g>
<g font-size="1.7" fill="#111">
<text x="7" y="238.6">טוטרשה</text>
<text x="7" y="236.8">קתעה תקידב</text>
</g>
</svg>
